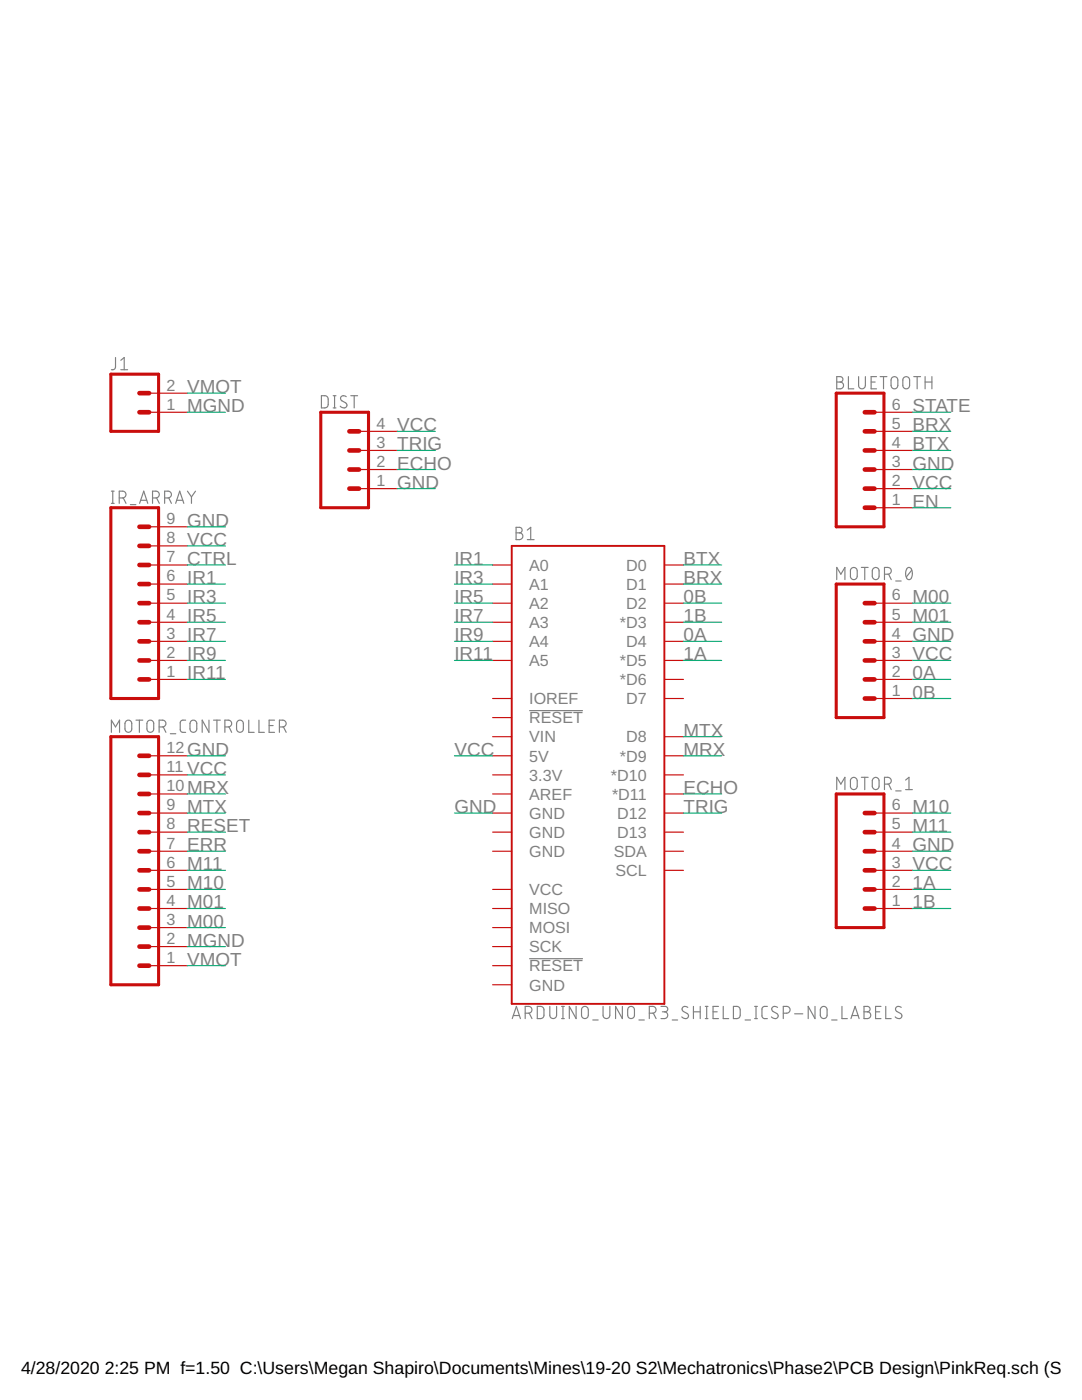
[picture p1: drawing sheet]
<svg xmlns="http://www.w3.org/2000/svg" width="216mm" height="279mm" viewBox="0 0 216 279" stroke-linecap="round" stroke-linejoin="round" font-family="sans-serif">
<g fill="none" stroke="#808080" stroke-width=".23">
<path d="M23.1 71.4l-.1 2-.3 .4h-.5M24.1 73.8h1.4M24.1 71.9l.7-.5v2.4M64.1 79h.9l.4 .2 .1 .5-.1 1.4a1.19 1.19 0 0 1-1.3 .3zM66.5 79h.5M66.8 79v2.4M69.1 79.2a.6 .6 0 0 0-.9-.1 .6 .6 0 0 0 0 .9l.8 .4a.59 .59 0 0 1 .1 .8 .59 .59 0 0 1-.9 .1l-.3-.2M70 79h1.4M70.7 79v2.4M167 75.2h.6a.54 .54 0 0 1 .6 .5 .54 .54 0 0 1-.6 .5 .68 .68 0 0 1 .7 .7 .68 .68 0 0 1-.7 .7h-.6zM167 76.2h.6M169.3 75.2v2.4h1.1"/>
<path d="M171.3 75.2v1.7a.68 .68 0 0 0 .7 .7 .68 .68 0 0 0 .7-.7v-1.7M173.8 76.2h.8M174.9 75.2h-1.1v2.4h1.1M175.6 75.2h1.4M176.3 75.2v2.4M178.1 75.3l.4-.1 .5 .2 .2 1.5a.68 .68 0 0 1-.7 .7 .68 .68 0 0 1-.7-.7v-1.1zM180.3 75.4a.68 .68 0 0 1 .7-.2 .68 .68 0 0 1 .5 .6v1.1a.68 .68 0 0 1-.7 .7 .68 .68 0 0 1-.7-.7zM182.3 75.2h1.4M183 75.2v2.4M184.6 76.2h1.3M184.6 75.2v2.4M185.9 75.2v2.4"/>
<path d="M22.2 98h.6M22.5 98v2.5M23.8 99.4h.7a.68 .68 0 0 0 .6-.7 .68 .68 0 0 0-.6-.7h-.7v2.5M24.6 99.4l.5 1.1M28.1 99.8h1.2M30.4 99.4h.7a.68 .68 0 0 0 .7-.7 .68 .68 0 0 0-.7-.7h-.7v2.5M31.2 99.4l.6 1.1M32.9 99.4h.6a.68 .68 0 0 0 .7-.7 .68 .68 0 0 0-.7-.7h-.6v2.5M33.7 99.4l.5 1.1M35.2 99.8h1.3M37.4 98l.8 1.2M38.2 99.2v1.3"/>
<path d="M39 98l-.8 1.2M66.5 81.4h.5M22.2 100.5h.6M26 100.7h1.1M27.9 100.5l.8-2.5 .8 2.5M35.1 100.5l.8-2.5 .8 2.5M103 105.2h.7a.55 .55 0 0 1 .5 .6 .55 .55 0 0 1-.5 .5 .68 .68 0 0 1 .6 .7 .68 .68 0 0 1-.6 .7h-.7zM103 106.3h.7M105.2 107.7h1.4M105.2 105.8l.7-.6v2.5M167 115.7v-2.5l.8 1.4 .8-1.4v2.5M169.8 113.5a.68 .68 0 0 1 .8-.2 .68 .68 0 0 1 .4 .6v1.1a.68 .68 0 0 1-.6 .7 .68 .68 0 0 1-.7-.7z"/>
<path d="M171.9 113.2h1.3M172.6 113.2v2.5M174.2 113.5a.67 .67 0 0 1 .7-.2 .67 .67 0 0 1 .5 .6v1.1a.68 .68 0 0 1-.7 .7 .68 .68 0 0 1-.6-.7v-1.1zM176.5 114.6h.7a.68 .68 0 0 0 .6-.7 .68 .68 0 0 0-.6-.7h-.7v2.5M177.3 114.6l.5 1.1M178.7 116h1.1M181 113.5a.56 .56 0 0 1 .6-.2 .56 .56 0 0 1 .4 .6 1.36 1.36 0 0 1-.6 1.8 1.46 1.46 0 0 1-.4-2.2zM181.9 113.8l-1.1 1.3M22.2 146.2v-2.5l.9 1.4 .8-1.4v2.5M25.1 144a.66 .66 0 0 1 .7-.3 .66 .66 0 0 1 .5 .7v1.1a.68 .68 0 0 1-.7 .7 .68 .68 0 0 1-.7-.7v-1.1zM27.1 143.7h1.4M27.8 143.7v2.5"/>
<path d="M29.4 144a.68 .68 0 0 1 .8-.3 .68 .68 0 0 1 .5 .7v1.1a.68 .68 0 0 1-.7 .7 .68 .68 0 0 1-.7-.7zM31.7 145.1h.7a.68 .68 0 0 0 .7-.7 .68 .68 0 0 0-.7-.7h-.7v2.5M32.6 145.1l.5 1.1M34 146.4h1.1M37 143.7h-.7l-.3 .6v1.5l.3 .3 .7 .1M38 144a.68 .68 0 0 1 .8-.3 .68 .68 0 0 1 .5 .7v1.1a.68 .68 0 0 1-.7 .7 .68 .68 0 0 1-.7-.7zM41.7 143.7v2.5l-1.4-2.5v2.5M42.6 143.7h1.4M43.3 143.7v2.5M44.9 145.1h.7a.68 .68 0 0 0 .6-.7 .68 .68 0 0 0-.6-.7h-.7v2.5M45.7 145.1l.5 1.1M47.3 144a.66 .66 0 0 1 .8-.3 .66 .66 0 0 1 .5 .7v1.1a.68 .68 0 0 1-.7 .7 .68 .68 0 0 1-.7-.7v-1.1z"/>
<path d="M49.6 143.7v2.5h1.1M51.7 143.7v2.5h1M53.7 144.8h.8M54.8 143.7h-1.1v2.5h1.1M55.8 145.1h.6a.68 .68 0 0 0 .7-.7 .68 .68 0 0 0-.7-.7h-.6v2.5M56.6 145.1l.5 1.1M105.6 141.8h10.7M167 157.6v-2.5l.8 1.4 .8-1.4v2.5M169.8 155.4a.68 .68 0 0 1 .8-.2 .68 .68 0 0 1 .4 .6v1.1a.68 .68 0 0 1-.6 .7 .68 .68 0 0 1-.7-.7zM171.9 155.1h1.3M172.6 155.1v2.5M174.2 155.4a.66 .66 0 0 1 .7-.2 .66 .66 0 0 1 .5 .6v1.1a.68 .68 0 0 1-.7 .7 .68 .68 0 0 1-.6-.7v-1.1z"/>
<path d="M176.5 156.5h.7a.68 .68 0 0 0 .6-.7 .68 .68 0 0 0-.6-.7h-.7v2.5M177.3 156.5l.5 1.1M178.7 157.8h1.1M180.7 155.7l.7-.6v2.5M180.7 157.6h1.4M105.6 191.3h10.7M102.2 203.3l.8-2.4 .8 2.4M102.4 202.7h1.2M104.8 202.2h.7a.68 .68 0 0 0 .7-.7 .68 .68 0 0 0-.7-.6h-.7v2.4M105.6 202.2l.6 1.1M107.2 200.9h.9l.3 .2 .1 .4-.1 1.5a1.18 1.18 0 0 1-1.2 .3zM109.7 200.9v1.7a.68 .68 0 0 0 .7 .7 .68 .68 0 0 0 .7-.7v-1.7"/>
<path d="M112.1 200.9h.5M112.1 203.3h.5M112.3 200.9v2.4M115 200.9v2.4l-1.4-2.4v2.4M116.2 201.1a.68 .68 0 0 1 .7-.2 .68 .68 0 0 1 .5 .6v1.1a.68 .68 0 0 1-.7 .7 .68 .68 0 0 1-.7-.7zM118.3 203.6h1.1M120.3 200.9v1.7a.68 .68 0 0 0 .7 .7 .68 .68 0 0 0 .7-.7v-1.7M124.2 200.9v2.4l-1.4-2.4v2.4M125.4 201.1a.68 .68 0 0 1 .7-.2 .68 .68 0 0 1 .5 .6v1.1a.68 .68 0 0 1-.7 .7 .68 .68 0 0 1-.7-.7zM127.5 203.6h1.1M129.6 202.2h.6a.68 .68 0 0 0 .7-.7 .68 .68 0 0 0-.7-.6h-.6v2.4M130.4 202.2l.5 1.1"/>
<path d="M131.9 200.9h.8a.54 .54 0 0 1 .6 .5 .54 .54 0 0 1-.6 .5h-.5M132.6 201.9a.68 .68 0 0 1 .6 .7 .68 .68 0 0 1-.6 .7h-.7M134.1 203.6h1.1M137.2 201a.61 .61 0 0 0-.9-.1 .61 .61 0 0 0 .1 1l.7 .4a.59 .59 0 0 1 .1 .8 .59 .59 0 0 1-.8 .1l-.4-.3M138.4 201.9h1.3M138.4 200.9v2.4M139.7 200.9v2.4M140.7 200.9h.6M140.7 203.3h.6M141 200.9v2.4M142.3 201.9h.8M143.4 200.9h-1.1v2.4h1.1"/>
<path d="M144.3 200.9v2.4h1.1M146.3 200.9h.9l.4 .2 .1 .4-.1 1.5a1.19 1.19 0 0 1-1.3 .3zM148.7 203.6h1.1M150.6 200.9h.5M150.6 203.3h.5M150.9 200.9v2.4M153.1 200.9h-.7l-.3 .2-.1 .3 .1 1.5 .3 .4h.7M155.2 201a.61 .61 0 0 0-1-.1 .61 .61 0 0 0 .1 1l.7 .4a.58 .58 0 0 1 .1 .8 .58 .58 0 0 1-.8 .1l-.4-.3M156.3 202.2h.7a.68 .68 0 0 0 .6-.7 .68 .68 0 0 0-.6-.6h-.7v2.4M158.6 202.3h1.6M162.6 200.9v2.4l-1.3-2.4v2.4M163.8 201.1a.66 .66 0 0 1 .8-.2 .66 .66 0 0 1 .4 .6v1.1a.68 .68 0 0 1-.6 .7 .68 .68 0 0 1-.7-.7v-1.1z"/>
<path d="M165.9 203.6h1.1M168 200.9v2.4h1.1M169.8 203.3l.8-2.4 .8 2.4M170 202.7h1.2M172.4 200.9h.7a.54 .54 0 0 1 .5 .5 .54 .54 0 0 1-.5 .5 .68 .68 0 0 1 .7 .7 .68 .68 0 0 1-.7 .7h-.7zM172.4 201.9h.7M174.7 201.9h.8M175.8 200.9h-1.1v2.4h1.1M176.7 200.9v2.4h1.1M179.8 201a.61 .61 0 0 0-.9-.1 .61 .61 0 0 0 .1 1l.7 .4a.59 .59 0 0 1 .1 .8 .59 .59 0 0 1-.8 .1l-.4-.3"/>
</g>
<path d="M102.1 108.9h30.5v91.4h-30.5z" fill="none" stroke="#c90d0c" stroke-width=".38"/>
<g fill="none" stroke="#c90d0c" stroke-width=".23">
<path d="M29.7 78.5h7.7M29.7 82.3h7.7M71.6 97.5h7.6M71.6 93.7h7.6M71.6 89.9h7.6M71.6 86.1h7.6M174.5 97.5h7.6M174.5 93.7h7.6M174.5 89.9h7.6M174.5 86.1h7.6M174.5 82.3h7.6M29.7 112.8h7.7"/>
<path d="M29.7 116.6h7.7M29.7 108.9h7.7M29.7 105.1h7.7M98.3 112.8h3.8M98.3 116.6h3.8M132.6 112.8h3.8M132.6 116.6h3.8M174.5 101.3h7.6M29.7 120.4h7.7M29.7 124.2h7.7M29.7 128h7.7M29.7 131.8h7.7"/>
<path d="M29.7 135.6h7.7M98.3 120.4h3.8M98.3 124.2h3.8M98.3 128h3.8M98.3 131.8h3.8M98.3 139.4h3.8M132.6 120.4h3.8M132.6 124.2h3.8M132.6 128h3.8M132.6 131.8h3.8M132.6 135.6h3.8M132.6 139.4h3.8"/>
<path d="M174.5 120.4h7.6M174.5 124.2h7.6M174.5 128h7.6M174.5 131.8h7.6M174.5 135.6h7.6M174.5 139.4h7.6M29.7 150.8h7.7M29.7 154.6h7.7M29.7 158.5h7.7M98.3 147h3.8M98.3 150.8h3.8M98.3 154.6h3.8"/>
<path d="M98.3 158.5h3.8M98.3 143.2h3.8M132.6 147h3.8M132.6 150.8h3.8M132.6 154.6h3.8M132.6 158.5h3.8M29.7 162.3h7.7M29.7 166.1h7.7M29.7 169.9h7.7M29.7 173.7h7.7M29.7 177.5h7.7M98.3 162.3h3.8"/>
<path d="M98.3 166.1h3.8M98.3 169.9h3.8M98.3 177.5h3.8M132.6 162.3h3.8M132.6 166.1h3.8M132.6 169.9h3.8M132.6 173.7h3.8M174.5 162.3h7.6M174.5 166.1h7.6M174.5 169.9h7.6M174.5 173.7h7.6M174.5 177.5h7.6"/>
<path d="M29.7 181.3h7.7M29.7 185.1h7.7M29.7 188.9h7.7M29.7 192.7h7.7M98.3 181.3h3.8M98.3 185.1h3.8M98.3 188.9h3.8M98.3 192.7h3.8M98.3 196.5h3.8M174.5 181.3h7.6"/>
</g>
<path d="M22.1 74.7h9.5v11.4h-9.5zM166.9 78.5h9.5v26.6h-9.5zM64 82.3h9.5v19h-9.5zM22.1 101.3h9.5v38.1h-9.5zM166.9 116.6h9.5v26.6h-9.5zM22.1 147h9.5v49.5h-9.5zM166.9 158.5h9.5v26.6h-9.5z" fill="none" stroke="#c90d0c" stroke-width=".61"/>
<g fill="none" stroke="#c90d0c" stroke-width=".93">
<path d="M27.8 78.5h1.9M27.8 82.3h1.9M69.7 93.7h1.9M69.7 97.5h1.9M69.7 86.1h1.9M69.7 89.9h1.9M172.6 93.7h1.9M172.6 97.5h1.9M172.6 86.1h1.9M172.6 89.9h1.9M172.6 82.3h1.9M27.8 116.6h1.9"/>
<path d="M27.8 112.8h1.9M27.8 108.9h1.9M27.8 105.1h1.9M172.6 101.3h1.9M27.8 128h1.9M27.8 131.8h1.9M27.8 135.6h1.9M27.8 120.4h1.9M27.8 124.2h1.9M172.6 128h1.9M172.6 131.8h1.9M172.6 135.6h1.9"/>
<path d="M172.6 120.4h1.9M172.6 124.2h1.9M172.6 139.4h1.9M27.8 158.5h1.9M27.8 154.6h1.9M27.8 150.8h1.9M27.8 177.5h1.9M27.8 173.7h1.9M27.8 169.9h1.9M27.8 166.1h1.9M27.8 162.3h1.9M172.6 177.5h1.9"/>
<path d="M172.6 173.7h1.9M172.6 169.9h1.9M172.6 166.1h1.9M172.6 162.3h1.9M27.8 185.1h1.9M27.8 188.9h1.9M27.8 192.7h1.9M27.8 181.3h1.9M172.6 181.3h1.9"/>
</g>
<g fill="none" stroke="#0dab76" stroke-width=".23">
<path d="M37.4 78.5h7.6M37.4 82.3h7.6M79.2 93.7h7.7M79.2 97.5h7.7M79.2 86.1h7.7M79.2 89.9h7.7M182.1 82.3h7.6M182.1 93.7h7.6M182.1 97.5h7.6M182.1 86.1h7.6M182.1 89.9h7.6M37.4 105.1h7.6"/>
<path d="M37.4 108.9h7.6M37.4 112.8h7.6M37.4 116.6h7.6M90.7 112.8h7.6M90.7 116.6h7.6M136.4 112.8h7.6M136.4 116.6h7.6M182.1 101.3h7.6M37.4 128h7.6M37.4 131.8h7.6M37.4 120.4h7.6M37.4 124.2h7.6"/>
<path d="M37.4 135.6h7.6M90.7 128h7.6M90.7 131.8h7.6M90.7 120.4h7.6M90.7 124.2h7.6M136.4 128h7.6M136.4 131.8h7.6M136.4 120.4h7.6M136.4 124.2h7.6M182.1 128h7.6M182.1 131.8h7.6M182.1 120.4h7.6"/>
<path d="M182.1 124.2h7.6M182.1 135.6h7.6M182.1 139.4h7.6M37.4 150.8h7.6M37.4 154.6h7.6M37.4 158.5h7.6M90.7 150.8h7.6M136.4 150.8h7.6M136.4 158.5h7.6M136.4 147h7.6M37.4 162.3h7.6M37.4 169.9h7.6"/>
<path d="M37.4 173.7h7.6M37.4 166.1h7.6M37.4 177.5h7.6M90.7 162.3h7.6M136.4 162.3h7.6M182.1 162.3h7.6M182.1 169.9h7.6M182.1 173.7h7.6M182.1 166.1h7.6M182.1 177.5h7.6M37.4 188.9h7.6M37.4 181.3h7.6"/>
<path d="M37.4 185.1h7.6M37.4 192.7h7.6M182.1 181.3h7.6"/>
</g>
<g font-size="3.8" fill="#808080">
<text x="37.4" y="82.3">MGND</text>
<text x="37.4" y="78.5">VMOT</text>
<text x="182.1" y="82.3">STATE</text>
<text x="79.3" y="86.1">VCC</text>
<text x="79.3" y="89.9">TRIG</text>
<text x="182.1" y="86.1">BRX</text>
<text x="182.1" y="89.9">BTX</text>
<text x="79.3" y="93.7">ECHO</text>
<text x="182.1" y="93.7">GND</text>
<text x="79.3" y="97.5">GND</text>
<text x="182.1" y="97.5">VCC</text>
<text x="182.1" y="101.3">EN</text>
<text x="37.4" y="105.1">GND</text>
<text x="37.4" y="108.9">VCC</text>
<text x="37.4" y="112.8">CTRL</text>
<text x="90.7" y="112.8">IR1</text>
<text x="136.4" y="112.8">BTX</text>
<text x="37.4" y="116.6">IR1</text>
<text x="90.7" y="116.6">IR3</text>
<text x="136.4" y="116.6">BRX</text>
<text x="37.4" y="120.4">IR3</text>
<text x="37.4" y="124.2">IR5</text>
<text x="90.7" y="120.4">IR5</text>
<text x="90.7" y="124.2">IR7</text>
<text x="136.4" y="120.4">0B</text>
<text x="136.4" y="124.2">1B</text>
<text x="182.1" y="124.2">M01</text>
<text x="182.1" y="120.4">M00</text>
<text x="37.4" y="128">IR7</text>
<text x="37.4" y="131.8">IR9</text>
<text x="90.7" y="128">IR9</text>
<text x="90.7" y="131.8">IR11</text>
<text x="136.4" y="128">0A</text>
<text x="136.4" y="131.8">1A</text>
<text x="182.1" y="128">GND</text>
<text x="182.1" y="131.8">VCC</text>
<text x="37.4" y="135.6">IR11</text>
<text x="182.1" y="135.6">0A</text>
<text x="182.1" y="139.4">0B</text>
<text x="136.4" y="147">MTX</text>
<text x="37.4" y="150.8">GND</text>
<text x="37.4" y="154.6">VCC</text>
<text x="90.7" y="150.8">VCC</text>
<text x="136.4" y="150.8">MRX</text>
<text x="37.4" y="158.5">MRX</text>
<text x="136.4" y="158.5">ECHO</text>
<text x="37.4" y="162.3">MTX</text>
<text x="37.4" y="166.1">RESET</text>
<text x="90.7" y="162.3">GND</text>
<text x="136.4" y="162.3">TRIG</text>
<text x="182.1" y="166.1">M11</text>
<text x="182.1" y="162.3">M10</text>
<text x="37.4" y="169.9">ERR</text>
<text x="37.4" y="173.7">M11</text>
<text x="182.1" y="169.9">GND</text>
<text x="182.1" y="173.7">VCC</text>
<text x="37.4" y="177.5">M10</text>
<text x="182.1" y="177.5">1A</text>
<text x="37.4" y="181.3">M01</text>
<text x="37.4" y="185.1">M00</text>
<text x="182.1" y="181.3">1B</text>
<text x="37.4" y="188.9">MGND</text>
<text x="37.4" y="192.7">VMOT</text>
</g>
<g font-size="3.5">
<text x="4.2" y="274.2">4/28/2020</text>
<text x="20.9" y="274.2">2:25 PM f=1.50 C:\Users\Megan Shapiro\Documents\Mines\19-20 S2\Mechatronics\Phase2\PCB Design\PinkReq.sch (Shee</text>
</g>
<g font-size="3.2" fill="#808080">
<text x="33.2" y="77.9">2</text>
<text x="33.2" y="81.8">1</text>
<text x="178" y="81.8">6</text>
<text x="75.1" y="89.4">3</text>
<text x="75.1" y="85.6">4</text>
<text x="178" y="89.4">4</text>
<text x="178" y="85.6">5</text>
<text x="75.1" y="93.2">2</text>
<text x="178" y="93.2">3</text>
<text x="75.1" y="97">1</text>
<text x="178" y="100.8">1</text>
<text x="178" y="97">2</text>
<text x="33.2" y="104.6">9</text>
<text x="33.2" y="112.2">7</text>
<text x="33.2" y="108.4">8</text>
<text x="105.6" y="113.9">A0</text>
<text x="124.9" y="113.9">D0</text>
<text x="33.2" y="119.8">5</text>
<text x="33.2" y="116">6</text>
<text x="105.6" y="117.7">A1</text>
<text x="124.9" y="117.7">D1</text>
<text x="178" y="119.8">6</text>
<text x="33.2" y="123.6">4</text>
<text x="105.6" y="121.5">A2</text>
<text x="105.6" y="125.3">A3</text>
<text x="123.7" y="125.3">*D3</text>
<text x="124.9" y="121.5">D2</text>
<text x="178" y="123.6">5</text>
<text x="33.2" y="131.3">2</text>
<text x="33.2" y="127.5">3</text>
<text x="105.6" y="129.1">A4</text>
<text x="124.9" y="129.1">D4</text>
<text x="178" y="131.3">3</text>
<text x="178" y="127.5">4</text>
<text x="33.2" y="135.1">1</text>
<text x="105.6" y="132.9">A5</text>
<text x="123.7" y="132.9">*D5</text>
<text x="123.7" y="136.7">*D6</text>
<text x="178" y="135.1">2</text>
<text x="105.6" y="140.6">IOREF</text>
<text x="124.9" y="140.6">D7</text>
<text x="178" y="138.9">1</text>
<text x="105.6" y="148.2">VIN</text>
<text x="105.6" y="144.4">RESET</text>
<text x="124.9" y="148.2">D8</text>
<text x="33.2" y="154.1">11</text>
<text x="33.2" y="150.3">12</text>
<text x="105.6" y="152">5V</text>
<text x="105.6" y="155.8">3.3V</text>
<text x="121.9" y="155.8">*D10</text>
<text x="123.7" y="152">*D9</text>
<text x="33.2" y="161.7">9</text>
<text x="33.2" y="157.9">10</text>
<text x="105.6" y="159.6">AREF</text>
<text x="122.1" y="159.6">*D11</text>
<text x="178" y="161.7">6</text>
<text x="33.2" y="165.5">8</text>
<text x="105.6" y="163.4">GND</text>
<text x="105.6" y="167.2">GND</text>
<text x="123.1" y="163.4">D12</text>
<text x="123.1" y="167.2">D13</text>
<text x="178" y="165.5">5</text>
<text x="33.2" y="173.2">6</text>
<text x="33.2" y="169.3">7</text>
<text x="105.6" y="171">GND</text>
<text x="122.5" y="171">SDA</text>
<text x="178" y="173.2">3</text>
<text x="178" y="169.3">4</text>
<text x="33.2" y="177">5</text>
<text x="105.6" y="178.6">VCC</text>
<text x="122.8" y="174.8">SCL</text>
<text x="178" y="177">2</text>
<text x="33.2" y="184.6">3</text>
<text x="33.2" y="180.8">4</text>
<text x="105.6" y="182.4">MISO</text>
<text x="178" y="180.8">1</text>
<text x="33.2" y="188.4">2</text>
<text x="105.6" y="186.3">MOSI</text>
<text x="105.6" y="190.1">SCK</text>
<text x="33.2" y="192.2">1</text>
<text x="105.6" y="193.9">RESET</text>
<text x="105.6" y="197.7">GND</text>
</g>
</svg>
